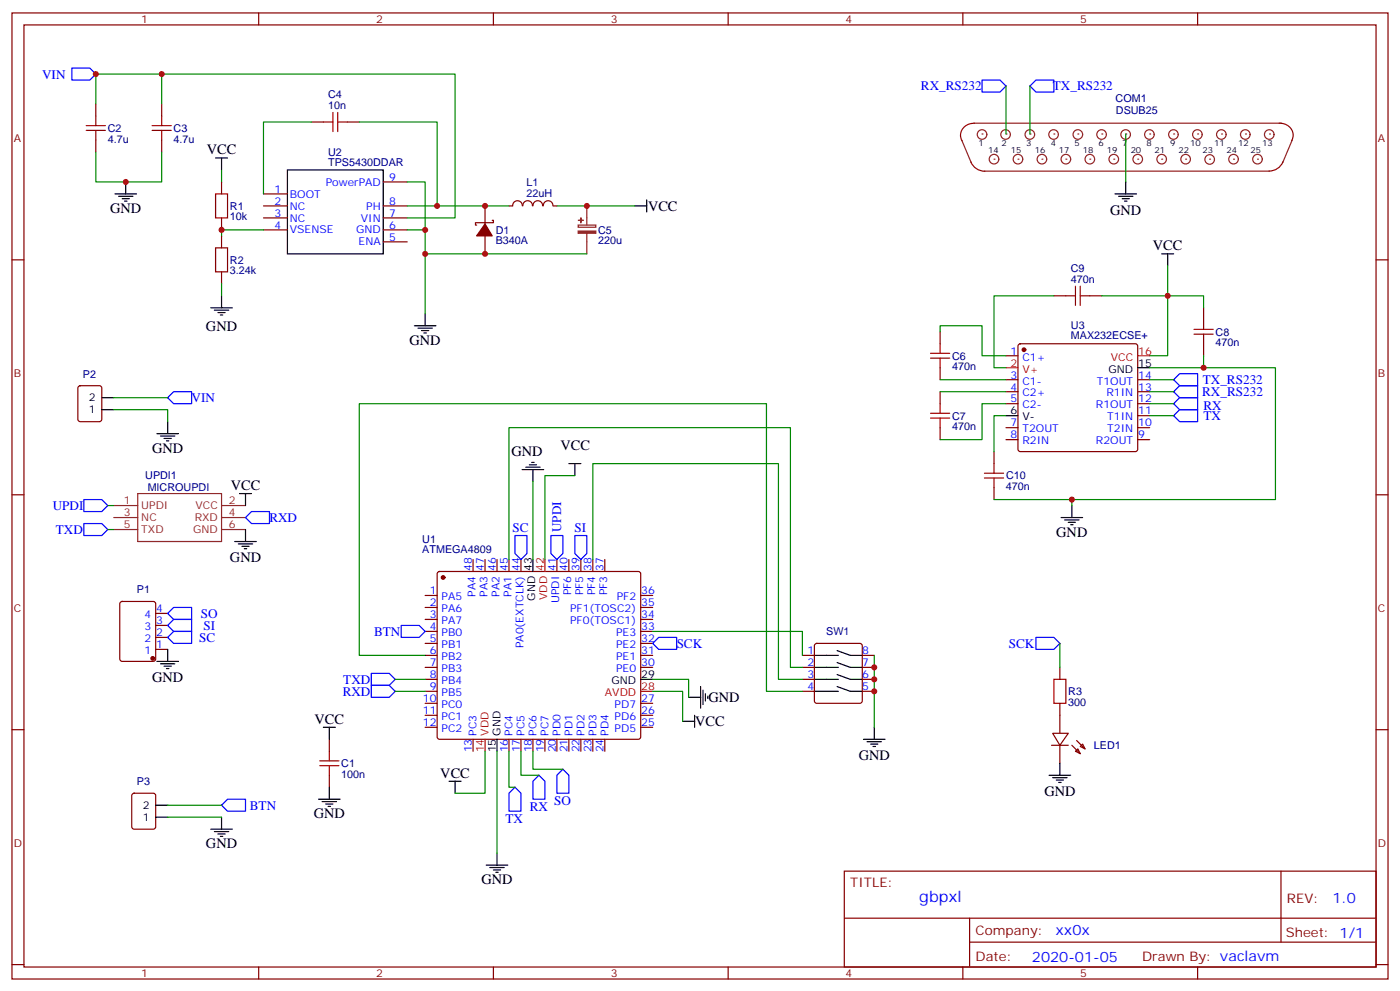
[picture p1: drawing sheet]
<svg xmlns="http://www.w3.org/2000/svg" width="412mm" height="292mm" viewBox="0 0 412 292" stroke-linecap="round" stroke-linejoin="round" font-family="sans-serif">
<g fill="none" stroke="#870000" stroke-width=".35">
<path d="M3.5 3.8h405.4v284.3h-405.4zM7.1 7.3h398.2v277.3h-398.2zM76.2 3.8v3.5M145.3 3.8v3.5M214.5 3.8v3.5M283.6 3.8v3.5M352.8 3.8v3.5M28.2 30.6v3.5M47.6 30.6v3.5M91.7 35.9h3.5M102.3 35.9h3.5M28.2 41.2v3.5"/>
<path d="M47.6 41.2v3.5M65.3 53.6v3.5M77.6 57.1h7.1M112.9 53.6h7M3.5 76.5h3.6M65.3 64.1v3.6M65.3 69.4v3.6M77.6 60.6h7.1M77.6 64.1h7.1M77.6 67.7h7.1M112.9 60.6h7M112.9 64.1h7"/>
<path d="M112.9 67.7h7M112.9 71.2h7M142.9 60.6v5.3M142.9 69.4v5.3M145 64.8h.3v.7h-5.2v.8h.3M149.9 60.6h1.1M151 60.6a1.41 1.41 0 0 1 1.4-1.5 1.41 1.41 0 0 1 1.4 1.5M154 60.6a1.41 1.41 0 0 1 1.4-1.5 1.41 1.41 0 0 1 1.4 1.5M157 60.6a1.41 1.41 0 0 1 1.4-1.5 1.41 1.41 0 0 1 1.4 1.5M160.1 60.6a1.41 1.41 0 0 1 1.4-1.5 1.41 1.41 0 0 1 1.4 1.5M163 60.6h1M405.3 76.5h3.6"/>
<path d="M65.3 80v3.5M3.5 145.6h3.6M405.3 145.6h3.6M125.2 175.3h3.6M125.2 178.8h3.6M129 168.4l.5-.2h58.5l.5 .2 .2 .5v48l-.2 .5-.5 .2h-58.5l-.5-.2-.2-.5v-48zM139.3 164.7v3.5M142.9 164.7v3.5M146.4 164.7v3.5M149.9 164.7v3.5M153.5 164.7v3.5M164 164.7v3.5"/>
<path d="M167.6 164.7v3.5M171.1 164.7v3.5M174.6 164.7v3.5M178.2 164.7v3.5M188.7 175.3h3.6M188.7 178.8h3.6M125.2 182.3h3.6M125.2 185.8h3.6M125.2 189.4h3.6M125.2 192.9h3.6M125.2 196.4h3.6M125.2 200h3.6"/>
<path d="M188.7 182.3h3.6M188.7 185.8h3.6M188.7 189.4h3.6M188.7 192.9h3.6M188.7 196.4h3.6M3.5 214.8h3.6M97 217.6v3.5M125.2 203.5h3.6M125.2 207h3.6M125.2 210.5h3.6M125.2 214.1h3.6M139.3 217.6v3.5"/>
<path d="M149.9 217.6v3.5M153.5 217.6v3.5M157 217.6v3.5M160.5 217.6v3.5M164 217.6v3.5M167.6 217.6v3.5M171.1 217.6v3.5M174.6 217.6v3.5M178.2 217.6v3.5M188.7 207h3.6M188.7 210.5h3.6M188.7 214.1h3.6"/>
<path d="M405.3 214.8h3.6M97 228.2v3.5M248.7 256.4h156.6v28.2h-156.6zM377.3 256.4v20.9M248.7 270.2h156.5M285.6 277.3h119.6M285.6 270.2v14.2M3.5 283.9h3.6M76.2 284.6v3.5M145.3 284.6v3.5M214.5 284.6v3.5M283.6 284.6v3.5"/>
<path d="M352.8 284.6v3.5M405.3 283.9h3.6"/>
</g>
<g fill="#870000" stroke="#870000" stroke-width=".35">
<path d="M142.9 65.9l2.1 3.5h-4.6z"/>
<circle cx="130.5" cy="170" r=".53"/>
</g>
<path d="M160.5 164.7v3.5M142.9 217.6v3.5M188.7 203.5h3.6" fill="none" stroke="#f00" stroke-width=".35"/>
<path d="M84.7 50h28.2v24.7h-28.2zM157 164.7v3.5M188.7 200h3.6M146.4 217.6v3.5" fill="none" stroke="#000" stroke-width=".35"/>
<g fill="none" stroke="#a10000" stroke-width=".35">
<path d="M25.4 38.4h5.6M25.4 37h5.6M28.2 34.1v2.9M28.2 38.4v2.8M44.8 38.4h5.6M44.8 37h5.6M47.6 34.1v2.9M47.6 38.4v2.8M95.2 35.9h2.9M98.1 33.1v5.6M99.5 33.1v5.6M99.5 35.9h2.8"/>
<path d="M63.5 57.1h3.5v7h-3.5zM63.5 73h3.5v7h-3.5zM94.2 225.4h5.6M94.2 223.9h5.6M97 221.1v2.8M97 225.4v2.8"/>
</g>
<g fill="#8c2424" stroke="#8c2424" stroke-width=".35">
<path d="M170.3 68h5.2v.7h-5.2z"/>
<path d="M170.4 64.8l1.4 .1z"/>
<path d="M171.1 64.1v1.4z"/>
</g>
<g fill="none" stroke="#8c2424" stroke-width=".35">
<path d="M286.8 36.3h90.7M283.3 41.2l2.8 6.7M290 50.4h83.9M380.6 41.2l-2.8 6.7M170.3 66.3h5.2v.6h-5.2zM172.9 60.6v5.7M172.9 68.7v6"/>
<circle cx="289.3" cy="39.6" r="1.41"/>
<circle cx="296.2" cy="39.6" r="1.41"/>
<circle cx="303.4" cy="39.6" r="1.41"/>
<circle cx="310.4" cy="39.6" r="1.41"/>
<circle cx="317.5" cy="39.6" r="1.41"/>
<circle cx="324.5" cy="39.6" r="1.41"/>
<circle cx="331.6" cy="39.6" r="1.41"/>
<circle cx="338.6" cy="39.6" r="1.41"/>
<circle cx="345.7" cy="39.6" r="1.41"/>
<circle cx="352.7" cy="39.6" r="1.41"/>
<circle cx="359.8" cy="39.6" r="1.41"/>
<circle cx="366.8" cy="39.6" r="1.41"/>
<circle cx="373.9" cy="39.6" r="1.41"/>
<circle cx="292.8" cy="46.8" r="1.41"/>
<circle cx="299.9" cy="46.8" r="1.41"/>
<circle cx="306.9" cy="46.8" r="1.41"/>
<circle cx="314" cy="46.8" r="1.41"/>
<circle cx="321" cy="46.8" r="1.41"/>
<circle cx="328.1" cy="46.8" r="1.41"/>
<circle cx="335.1" cy="46.8" r="1.41"/>
<circle cx="342.2" cy="46.8" r="1.41"/>
<circle cx="349.2" cy="46.8" r="1.41"/>
<circle cx="356.3" cy="46.9" r="1.41"/>
<circle cx="363.4" cy="46.8" r="1.41"/>
<circle cx="370.4" cy="46.8" r="1.41"/>
</g>
<path d="M287.1 36.3a3.6 3.6 0 0 0-3.7 5.1M376.8 36.3a3.6 3.6 0 0 1 3.7 5.1M286 47.6a4.4 4.4 0 0 0 4.1 2.8M377.9 47.6a4.4 4.4 0 0 1-4.1 2.7" fill="none" stroke="#900" stroke-width=".35"/>
<g fill="#8c2424">
<circle cx="359.8" cy="39.4" r=".18"/>
<circle cx="352.8" cy="39.4" r=".18"/>
<circle cx="373.9" cy="39.4" r=".18"/>
<circle cx="366.9" cy="39.4" r=".18"/>
<circle cx="299.9" cy="46.8" r=".18"/>
<circle cx="292.8" cy="46.8" r=".18"/>
<circle cx="314" cy="46.8" r=".18"/>
<circle cx="306.9" cy="46.8" r=".18"/>
<circle cx="328.1" cy="46.8" r=".18"/>
<circle cx="321" cy="46.8" r=".18"/>
<circle cx="342.2" cy="46.8" r=".18"/>
<circle cx="335.1" cy="46.8" r=".18"/>
<circle cx="356.3" cy="46.8" r=".18"/>
<circle cx="349.3" cy="46.8" r=".18"/>
<circle cx="370.4" cy="46.8" r=".18"/>
<circle cx="363.4" cy="46.8" r=".18"/>
<circle cx="345.7" cy="39.4" r=".18"/>
<circle cx="331.6" cy="39.4" r=".18"/>
<circle cx="317.5" cy="39.4" r=".18"/>
<circle cx="303.4" cy="39.4" r=".18"/>
<circle cx="289.3" cy="39.4" r=".18"/>
<circle cx="296.3" cy="39.4" r=".18"/>
<circle cx="310.4" cy="39.4" r=".18"/>
<circle cx="324.6" cy="39.4" r=".18"/>
<circle cx="338.7" cy="39.4" r=".18"/>
</g>
<g fill="none" stroke="#870000" stroke-width=".35">
<path d="M276.9 97.6v3.6M310.4 87.1h3.6M321 87.1h3.6M354.5 90.6v3.5M23.2 113.7l.4-.2h5.7l.6 .5 .1 9.4-.5 .7h-5.9l-.6-.5-.1-9.4zM276.9 108.2v3.6M276.9 115.3v3.5M296.3 104.7h3.6M296.3 111.8h3.6M296.3 115.3h3.6M296.3 118.8h3.6M300.1 101.4l.5-.2h33.8l.5 .2 .2 .5v30.3l-.2 .5-.5 .2h-33.8l-.5-.2-.2-.5v-30.3z"/>
<path d="M335.1 111.8h3.6M335.1 115.3h3.6M335.1 118.8h3.6M354.5 101.2v3.5M276.9 125.9v3.5M292.8 132.9v3.6M296.3 125.9h3.6M296.3 129.4h3.6M335.1 125.9h3.6M335.1 129.4h3.6M335.1 122.3h3.6M292.8 143.5v3.5"/>
<path d="M35.5 177.2l.5-.2h9.2l.6 .5 .1 16.5-.5 .6-9.4 .1-.7-.5v-16.5zM45.9 191.1h3.5M45.9 187.6h3.5M45.9 184.1h3.5M45.9 180.6h3.5M236.4 200h3.5M236.4 196.4h3.5M236.4 192.9h3.5M240.1 189.6l.5-.2h12.7l.5 .2 .2 .5v16.2l-.2 .5-.5 .2h-12.7l-.5-.2-.2-.5v-16.2zM254 200h3.5M254 196.4h3.5M254 192.9h3.5"/>
<path d="M312.2 196.4v3.6M236.4 203.5h3.5M254 203.5h3.5M309.7 219.4h5M310.1 215.8h4.6l-2.5 3.6zM312.2 207v8.8M312.2 219.4v5.2M315.7 219.4l2.5 2.4M317.1 217.9l2.5 2.5M318.2 219.7l.7-.7 .7 1.4zM39 233.7l.5-.2h5.7l.6 .4 .1 9.4-.5 .7-5.9 .1-.6-.5-.1-9.4zM316.8 221.1l.7-.7 .7 1.4z"/>
</g>
<g fill="#870000" stroke="#870000" stroke-width=".35">
<circle cx="301.6" cy="102.9" r=".53"/>
<circle cx="45" cy="193.8" r=".53"/>
</g>
<path d="M296.3 108.2h3.6M335.1 104.7h3.6" fill="none" stroke="#f00" stroke-width=".35"/>
<g fill="none" stroke="#000" stroke-width=".35">
<path d="M33.9 57.1h6.3M34.9 57.8h4.3M36 58.5h2.1M36.7 59.2h.7M37 53.6v3.5M63.5 46.5h3.5M65.3 46.5v3.5M190.5 58.8v3.6M328.4 57.1h6.4M329.5 57.8h4.2M330.6 58.5h2.1M331.3 59.2h.7"/>
<path d="M331.6 53.6v3.5M187 60.6h3.5M342.2 74.7h3.5M344 74.7v3.5M62.1 90.6h6.3M63.1 91.3h4.3M64.2 92h2.1M64.9 92.7h.7M65.3 87.1v3.5M122.1 95.9h6.3M123.1 96.6h4.3M124.2 97.3h2.1"/>
<path d="M124.9 98h.7M125.2 92.4v3.5M30 117.1h3.5M335.1 108.2h3.6M30 120.6h3.5M46.2 127.6h6.4M47.3 128.3h4.2M48.3 129h2.1M49 129.8h.7M49.4 124.1v3.5M153.8 138.2h6.4M154.9 137.5h4.2"/>
<path d="M155.9 136.8h2.1M156.6 136.1h.7M157 138.2v3.5M167.6 136.5h3.5M169.3 136.5v3.5M296.3 122.3h3.6M69.1 159.4h6.4M70.6 145.3h3.5M72.3 145.3v3.5M72.3 155.9v3.5M312.6 152.3h6.3M313.6 153h4.3"/>
<path d="M314.7 153.7h2.1M315.4 154.4h.7M315.7 148.8v3.5M70.2 160.1h4.2M71.3 160.8h2.1M72 161.5h.7M46.2 194.7h6.4M47.3 195.4h4.2M48.3 196.1h2.1M49 196.8h.7M49.4 191.1v3.6M239.9 192.9h7"/>
<path d="M239.9 196.4h7M239.9 200h7M246.6 191.5l3.9 1.4h3.5M246.6 195l3.9 1.4h3.5M246.6 198.5l3.9 1.5h3.5M95.2 214.1h3.6M97 214.1v3.5M201.1 212.3h3.5M202.8 205.2h3.6M204.6 210.5v3.6M206.4 202.1v6.3M207.1 203.1v4.3"/>
<path d="M207.8 204.2v2.1M208.5 204.9v.7M239.9 203.5h7M246.6 202.1l3.9 1.4h3.5M254.4 217.6h6.3M255.4 218.3h4.2M256.5 219h2.1M257.2 219.7h.7M257.5 214.1v3.5M45.9 237h3.5M93.8 235.2h6.4M94.9 235.9h4.2"/>
<path d="M96 236.6h2.1M96.7 237.3h.7M97 231.7v3.5M132.3 229.9h3.5M134.1 229.9v3.6M309 228.2h6.4M310.1 228.9h4.2M311.1 229.6h2.2M311.9 230.3h.7M312.2 224.6v3.6M45.9 240.5h3.5M62.1 244.1h6.3"/>
<path d="M63.1 244.8h4.3M64.2 245.5h2.1M64.9 246.2h.7M65.3 240.5v3.6M143.2 254.6h6.4M144.3 255.3h4.2M145.3 256h2.2M146 256.8h.8M146.4 251.1v3.5"/>
</g>
<g fill="none" stroke="#a10000" stroke-width=".35">
<path d="M314 87.1h2.8M316.8 84.2v5.7M318.2 87.1h2.8M318.2 84.2v5.7M351.7 96.9h5.7M351.7 98.4h5.7M354.5 94.1v2.8M354.5 98.4v2.8M274.1 104h5.7M274.1 105.4h5.7M276.9 101.2v2.8M276.9 105.4v2.8"/>
<path d="M276.9 118.8v2.8M274.1 121.6h5.7M274.1 123h5.7M276.9 123v2.9M290 139.3h5.6M292.8 136.5v2.8M290 140.7h5.6M292.8 140.7v2.8M310.4 200h3.6v7h-3.6z"/>
</g>
<path d="M33.5 148.8h7.1M33.5 152.3h7.1M33.5 155.9h7.1M40.6 145.3h24.7v14.1h-24.7zM65.3 148.8h7M65.3 152.3h7M65.3 155.9h7" fill="none" stroke="#8c2424" stroke-width=".35"/>
<g fill="none" stroke="#00f" stroke-width=".35">
<path d="M21.2 20h5.3l1.7 1.8-1.7 1.8h-5.3zM289.3 23.6h5.3l1.7 1.7-1.7 1.8h-5.3zM303.4 25.3l1.8-1.7h5.2v3.5h-5.2zM51.2 115.3h5.2v3.5h-5.2l-1.8-1.7zM345.7 111.8l1.8-1.8h5.3v3.5h-5.3zM345.7 115.3l1.8-1.8h5.3v3.6h-5.3zM345.7 118.8l1.8-1.7h5.3v3.5h-5.3zM345.7 122.3l1.8-1.7h5.3v3.5h-5.3zM24.7 147h5.3l1.7 1.8-1.7 1.8h-5.3zM24.7 154.1h5.3l1.7 1.8-1.7 1.7h-5.3zM72.3 152.3l1.8-1.7h5.3v3.5h-5.3zM151.7 157.6h3.5v5.3l-1.7 1.8-1.8-1.8z"/>
<path d="M162.3 157.6h3.5v5.3l-1.8 1.8-1.7-1.8zM169.3 157.6h3.6v5.3l-1.8 1.8-1.8-1.8zM49.4 180.6l1.8-1.8h5.2v3.5h-5.2zM49.4 184.1l1.8-1.8h5.2v3.5h-5.2zM49.4 187.6l1.8-1.8h5.2v3.6h-5.2zM109.4 198.2h5.3l1.7 1.8-1.7 1.7h-5.3zM118.2 184.1h5.3l1.7 1.7-1.7 1.8h-5.3zM192.3 189.4l1.7-1.8h5.3v3.5h-5.3zM305.2 187.6h5.2l1.8 1.8-1.8 1.7h-5.2zM109.4 201.7h5.3l1.7 1.8-1.7 1.7h-5.3zM65.3 237l1.7-1.8h5.3v3.6h-5.3zM151.7 231.7l1.8 1.8v5.3h-3.6v-5.3z"/>
<path d="M158.7 228.2l1.8 1.7v5.3h-3.5v-5.3zM165.8 226.4l1.8 1.8v5.3h-3.6v-5.3z"/>
</g>
<g fill="none" stroke="#008700" stroke-width=".35">
<path d="M28.2 30.6v-8.8h105.9v42.3h-14.2M47.6 21.8v8.8M91.7 35.9h-14.1v21.2M105.8 35.9h23v24.7h-8.9M296.3 25.3v14.1M303.4 25.3v14.1M331.6 39.4v14.2M28.2 44.7v8.9h19.4v-8.9M65.3 50v3.6M119.9 53.6h5.3v38.8M77.6 67.7h-12.3v1.7M119.9 67.7h5.3"/>
<path d="M125.2 74.7h47.7M128.8 60.6h21.1M164 60.6h23M344 78.2v26.5h-5.3M65.3 83.5v3.6M276.9 97.6v-1.7h12.4v8.8h7M310.4 87.1h-17.6v21.1h3.5M324.6 87.1h29.9v3.5M33.5 117.1h15.9M276.9 111.8h19.4M276.9 115.3h19.4M296.3 118.8h-7v10.6h-12.4"/>
<path d="M338.7 111.8h7M338.7 115.3h7M338.7 118.8h7M354.5 104.7v3.5h-15.8M354.5 108.2h21.2v38.8h-60M33.5 120.6h15.9v3.5M169.3 140h-8.8v24.7M296.3 122.3h-3.5v10.6M338.7 122.3h7M31.7 148.8h1.8M31.7 155.9h1.8M157 141.7v23"/>
<path d="M292.8 147h22.9v1.8M149.9 164.7v-38.8h82.9v70.5h3.6M174.6 164.7v-28.2h54.7v63.5h7.1M116.4 200h8.8M125.2 192.9h-19.4v-74.1h120v84.7h10.6M192.3 200h10.5v5.2M192.3 185.8h44.1v7.1M257.5 192.9v21.2M312.2 189.4v7M116.4 203.5h8.8M192.3 203.5h8.8v8.8M49.4 237h15.9"/>
<path d="M142.9 221.1v12.4h-8.8M146.4 221.1v30M149.9 221.1v10.6h1.8M153.5 221.1v7.1h5.2M157 221.1v5.3h8.8M49.4 240.5h15.9"/>
</g>
<g fill="#c00">
<circle cx="172.9" cy="60.6" r=".88"/>
<circle cx="125.2" cy="74.7" r=".88"/>
<circle cx="142.9" cy="74.7" r=".88"/>
<circle cx="125.2" cy="67.7" r=".88"/>
<circle cx="28.2" cy="21.8" r=".88"/>
<circle cx="47.6" cy="21.8" r=".88"/>
<circle cx="37" cy="53.6" r=".88"/>
<circle cx="142.9" cy="60.6" r=".88"/>
<circle cx="128.8" cy="60.6" r=".88"/>
<circle cx="65.3" cy="67.7" r=".88"/>
<circle cx="344" cy="87.1" r=".88"/>
<circle cx="315.7" cy="147" r=".88"/>
<circle cx="354.5" cy="108.2" r=".88"/>
<circle cx="257.5" cy="196.4" r=".88"/>
<circle cx="257.5" cy="200" r=".88"/>
<circle cx="257.5" cy="203.5" r=".88"/>
</g>
<text font-size="4.6" fill="#00f" x="270.8" y="265.4">gbpxl</text>
<g font-size="4.2">
<text x="60.9" y="45.4">VCC</text>
<text x="32.5" y="62.7">GND</text>
<text x="190.9" y="62">VCC</text>
<text x="327" y="63.2">GND</text>
<text x="339.6" y="73.7">VCC</text>
<text x="60.7" y="97.3">GND</text>
<text x="120.6" y="101.5">GND</text>
<text x="44.8" y="133.3">GND</text>
<text x="150.6" y="134.3">GND</text>
<text x="165.1" y="132.6">VCC</text>
<text x="68" y="144.2">VCC</text>
<text x="311.1" y="158">GND</text>
<text x="67.7" y="165.4">GND</text>
<text x="44.8" y="200.7">GND</text>
<text x="208.7" y="206.7">GND</text>
<text x="92.7" y="213">VCC</text>
<text x="204.8" y="213.7">VCC</text>
<text x="252.9" y="223.7">GND</text>
<text x="129.7" y="228.9">VCC</text>
<text x="307.6" y="234.2">GND</text>
<text x="92.4" y="240.9">GND</text>
<text x="60.7" y="249.7">GND</text>
<text x="141.8" y="260.3">GND</text>
</g>
<g font-size="4.2" fill="#00f">
<text x="392.5" y="265.7">1.0</text>
<text x="310.9" y="275.2">xx0x</text>
<text x="304" y="283">2020-01-05</text>
</g>
<g font-size="3.9" fill="#00f">
<text x="12.4" y="23.1">VIN</text>
<text x="271.3" y="26.6">RX_RS232</text>
<text x="310.1" y="26.6">TX_RS232</text>
<text x="354.3" y="113">TX_RS232</text>
<text x="56.4" y="118.3">VIN</text>
<text x="354.1" y="116.6">RX_RS232</text>
<text x="354.5" y="120.6">RX</text>
<text x="354.5" y="123.6">TX</text>
<text x="15.5" y="150.1">UPDI</text>
<text x="79.3" y="153.6">RXD</text>
<text x="16.5" y="157.1">TXD</text>
<text x="151" y="156.6">SC</text>
<text x="165.3" y="156.6" transform="rotate(-90 165.3 156.6)">UPDI</text>
<text x="169.3" y="156.6">SI</text>
<text x="59.2" y="181.9">SO</text>
<text x="59.9" y="185.4">SI</text>
<text x="58.6" y="188.9">SC</text>
<text x="110.2" y="187.1">BTN</text>
<text x="199.3" y="190.6">SCK</text>
<text x="297.2" y="190.7">SCK</text>
<text x="101.1" y="201.2">TXD</text>
<text x="100.9" y="204.7">RXD</text>
<text x="73.6" y="238.3">BTN</text>
<text x="156.1" y="238.8">RX</text>
<text x="163.2" y="237.1">SO</text>
<text x="148.9" y="242.3">TX</text>
</g>
<g font-size="3.9" fill="#800">
<text x="250.5" y="261">TITLE:</text>
<text x="379.1" y="265.7">REV:</text>
<text x="287.4" y="275.2">Company:</text>
<text x="378.7" y="275.8">Sheet: 1/1</text>
<text x="287.4" y="282.9">Date:</text>
<text x="336.4" y="282.9">Drawn By: vaclavm</text>
</g>
<g font-size="3.2" fill="#800">
<text x="41.6" y="6.8">1</text>
<text x="110.8" y="6.8">2</text>
<text x="179.9" y="6.8">3</text>
<text x="249.1" y="6.8">4</text>
<text x="318.2" y="6.8">5</text>
<text x="4.1" y="41.9">A</text>
<text x="405.9" y="41.9">A</text>
<text x="4.1" y="111.1">B</text>
<text x="405.9" y="111.1">B</text>
<text x="4.1" y="180.2">C</text>
<text x="405.9" y="180.2">C</text>
<text x="4.1" y="249.3">D</text>
<text x="405.9" y="249.3">D</text>
<text x="41.6" y="287.6">1</text>
<text x="110.8" y="287.6">2</text>
<text x="179.9" y="287.6">3</text>
<text x="249.1" y="287.6">4</text>
<text x="318.2" y="287.6">5</text>
</g>
<g font-size="3.2" fill="#000080">
<text x="96.7" y="29">C4</text>
<text x="328.6" y="30">COM1</text>
<text x="96.7" y="32">10n</text>
<text x="328.7" y="33.5">DSUB25</text>
<text x="31.7" y="42">4.7u</text>
<text x="31.7" y="38.8">C2</text>
<text x="51.2" y="42">4.7u</text>
<text x="51.2" y="38.8">C3</text>
<text x="96.7" y="45.9">U2</text>
<text x="96.7" y="49">TPS5430DDAR</text>
<text x="155.1" y="58">22uH</text>
<text x="155.1" y="54.8">L1</text>
<text x="67.7" y="64.9">10k</text>
<text x="67.7" y="61.8">R1</text>
<text x="146" y="71.9">B340A</text>
<text x="146.1" y="68.9">D1</text>
<text x="176.2" y="71.9">220u</text>
<text x="176.2" y="68.9">C5</text>
<text x="67.7" y="77.7">R2</text>
<text x="67.7" y="80.8">3.24k</text>
<text x="315.4" y="83.2">470n</text>
<text x="315.4" y="80">C9</text>
<text x="315.5" y="99.9">MAX232ECSE+</text>
<text x="315.5" y="96.9">U3</text>
<text x="358.1" y="101.9">470n</text>
<text x="358.1" y="98.8">C8</text>
<text x="280.5" y="105.8">C6</text>
<text x="24.4" y="111.1">P2</text>
<text x="280.5" y="109">470n</text>
<text x="280.5" y="123.5">C7</text>
<text x="280.5" y="126.6">470n</text>
<text x="42.8" y="141.1">UPDI1</text>
<text x="296.3" y="141.1">C10</text>
<text x="43.5" y="144.7">MICROUPDI</text>
<text x="296.3" y="144.3">470n</text>
<text x="124.4" y="159.8">U1</text>
<text x="124.4" y="162.8">ATMEGA4809</text>
<text x="40.3" y="174.6">P1</text>
<text x="243.4" y="187">SW1</text>
<text x="314.7" y="207.8">300</text>
<text x="314.7" y="204.7">R3</text>
<text x="322.2" y="220.6">LED1</text>
<text x="100.5" y="225.8">C1</text>
<text x="40.3" y="231.1">P3</text>
<text x="100.5" y="228.9">100n</text>
</g>
<g font-size="3.2" fill="#00f">
<text x="114.7" y="53.2">9</text>
<text x="80.9" y="56.7">1</text>
<text x="85.4" y="58.1">BOOT</text>
<text x="96" y="54.6">PowerPAD</text>
<text x="80.9" y="60.3">2</text>
<text x="80.9" y="63.8">3</text>
<text x="85.4" y="61.7">NC</text>
<text x="85.4" y="65.2">NC</text>
<text x="106.3" y="65.2">VIN</text>
<text x="107.9" y="61.7">PH</text>
<text x="114.7" y="63.8">7</text>
<text x="114.7" y="60.3">8</text>
<text x="80.9" y="67.3">4</text>
<text x="85.4" y="68.7">VSENSE</text>
<text x="104.9" y="68.7">GND</text>
<text x="114.7" y="70.8">5</text>
<text x="114.7" y="67.3">6</text>
<text x="105.6" y="72.2">ENA</text>
<text x="297.7" y="104.4">1</text>
<text x="301.2" y="106.1">C1+</text>
<text x="297.7" y="111.4">3</text>
<text x="301.2" y="113.2">C1-</text>
<text x="323.1" y="113.2">T1OUT</text>
<text x="335.3" y="111.4">14</text>
<text x="297.7" y="114.9">4</text>
<text x="297.7" y="118.5">5</text>
<text x="301.2" y="116.7">C2+</text>
<text x="325.9" y="116.7">R1IN</text>
<text x="335.3" y="118.5">12</text>
<text x="335.3" y="114.9">13</text>
<text x="297.7" y="125.5">7</text>
<text x="301.2" y="120.2">C2-</text>
<text x="322.8" y="120.2">R1OUT</text>
<text x="326.2" y="123.8">T1IN</text>
<text x="335.3" y="125.5">10</text>
<text x="335.3" y="122">11</text>
<text x="297.7" y="129">8</text>
<text x="301.2" y="127.3">T2OUT</text>
<text x="301.2" y="130.8">R2IN</text>
<text x="322.8" y="130.8">R2OUT</text>
<text x="326.2" y="127.3">T2IN</text>
<text x="335.3" y="129">9</text>
<text x="139" y="168" transform="rotate(-90 139 168)">48</text>
<text x="142.5" y="168" transform="rotate(-90 142.5 168)">47</text>
<text x="146" y="168" transform="rotate(-90 146 168)">46</text>
<text x="149.6" y="168" transform="rotate(-90 149.6 168)">45</text>
<text x="153.1" y="168" transform="rotate(-90 153.1 168)">44</text>
<text x="163.7" y="168" transform="rotate(-90 163.7 168)">41</text>
<text x="167.2" y="168" transform="rotate(-90 167.2 168)">40</text>
<text x="170.7" y="168" transform="rotate(-90 170.7 168)">39</text>
<text x="174.3" y="168" transform="rotate(-90 174.3 168)">38</text>
<text x="177.8" y="168" transform="rotate(-90 177.8 168)">37</text>
<text x="126.6" y="174.9">1</text>
<text x="126.6" y="178.4">2</text>
<text x="130.1" y="176.7">PA5</text>
<text x="140.1" y="175.6" transform="rotate(-90 140.1 175.6)">PA4</text>
<text x="143.6" y="175.6" transform="rotate(-90 143.6 175.6)">PA3</text>
<text x="147.1" y="175.6" transform="rotate(-90 147.1 175.6)">PA2</text>
<text x="150.6" y="175.6" transform="rotate(-90 150.6 175.6)">PA1</text>
<text x="164.7" y="177.5" transform="rotate(-90 164.7 177.5)">UPDI</text>
<text x="168.3" y="175.3" transform="rotate(-90 168.3 175.3)">PF6</text>
<text x="171.8" y="175.3" transform="rotate(-90 171.8 175.3)">PF5</text>
<text x="175.3" y="175.3" transform="rotate(-90 175.3 175.3)">PF4</text>
<text x="178.9" y="175.3" transform="rotate(-90 178.9 175.3)">PF3</text>
<text x="181.7" y="176.7">PF2</text>
<text x="188.9" y="174.9">36</text>
<text x="188.9" y="178.4">35</text>
<text x="42.5" y="185.5">3</text>
<text x="42.5" y="182">4</text>
<text x="46" y="183.7">3</text>
<text x="46" y="180.2">4</text>
<text x="126.6" y="182">3</text>
<text x="126.6" y="185.5">4</text>
<text x="130.1" y="180.2">PA6</text>
<text x="130.1" y="183.7">PA7</text>
<text x="167.9" y="180.2">PF1(TOSC2)</text>
<text x="167.9" y="183.7">PF0(TOSC1)</text>
<text x="188.9" y="182">34</text>
<text x="188.9" y="185.5">33</text>
<text x="42.5" y="189">2</text>
<text x="46" y="190.8">1</text>
<text x="46" y="187.3">2</text>
<text x="126.6" y="189">5</text>
<text x="130.1" y="187.3">PB0</text>
<text x="130.1" y="190.8">PB1</text>
<text x="154.2" y="190.8" transform="rotate(-90 154.2 190.8)">PA0(EXTCLK)</text>
<text x="181.5" y="187.3">PE3</text>
<text x="181.5" y="190.8">PE2</text>
<text x="188.9" y="189">32</text>
<text x="42.5" y="192.5">1</text>
<text x="126.6" y="192.5">6</text>
<text x="126.6" y="196.1">7</text>
<text x="130.1" y="194.3">PB2</text>
<text x="130.1" y="197.8">PB3</text>
<text x="181.5" y="194.3">PE1</text>
<text x="181.5" y="197.8">PE0</text>
<text x="188.9" y="192.5">31</text>
<text x="188.9" y="196.1">30</text>
<text x="237.9" y="196.1">2</text>
<text x="237.9" y="192.5">1</text>
<text x="254" y="196.1">7</text>
<text x="254" y="192.5">8</text>
<text x="126.6" y="199.6">8</text>
<text x="126.6" y="203.1">9</text>
<text x="130.1" y="201.4">PB4</text>
<text x="237.9" y="199.6">3</text>
<text x="237.9" y="203.1">4</text>
<text x="254" y="203.1">5</text>
<text x="254" y="199.6">6</text>
<text x="124.6" y="206.7">10</text>
<text x="130.1" y="204.9">PB5</text>
<text x="130.1" y="208.4">PC0</text>
<text x="181.1" y="208.4">PD7</text>
<text x="188.9" y="206.7">27</text>
<text x="124.6" y="210.2">11</text>
<text x="124.6" y="213.7">12</text>
<text x="130.1" y="211.9">PC1</text>
<text x="130.1" y="215.5">PC2</text>
<text x="181.1" y="211.9">PD6</text>
<text x="181.1" y="215.5">PD5</text>
<text x="188.9" y="210.2">26</text>
<text x="188.9" y="213.7">25</text>
<text x="139" y="221.4" transform="rotate(-90 139 221.4)">13</text>
<text x="140.4" y="216.5" transform="rotate(-90 140.4 216.5)">PC3</text>
<text x="149.6" y="221.4" transform="rotate(-90 149.6 221.4)">16</text>
<text x="151" y="216.5" transform="rotate(-90 151 216.5)">PC4</text>
<text x="153.1" y="221.4" transform="rotate(-90 153.1 221.4)">17</text>
<text x="154.5" y="216.5" transform="rotate(-90 154.5 216.5)">PC5</text>
<text x="156.6" y="221.4" transform="rotate(-90 156.6 221.4)">18</text>
<text x="158" y="216.5" transform="rotate(-90 158 216.5)">PC6</text>
<text x="160.2" y="221.4" transform="rotate(-90 160.2 221.4)">19</text>
<text x="161.6" y="216.5" transform="rotate(-90 161.6 216.5)">PC7</text>
<text x="163.7" y="221.4" transform="rotate(-90 163.7 221.4)">20</text>
<text x="165.1" y="216.5" transform="rotate(-90 165.1 216.5)">PD0</text>
<text x="167.2" y="221.4" transform="rotate(-90 167.2 221.4)">21</text>
<text x="168.6" y="216.5" transform="rotate(-90 168.6 216.5)">PD1</text>
<text x="170.7" y="221.4" transform="rotate(-90 170.7 221.4)">22</text>
<text x="172.2" y="216.5" transform="rotate(-90 172.2 216.5)">PD2</text>
<text x="174.3" y="221.4" transform="rotate(-90 174.3 221.4)">23</text>
<text x="175.7" y="216.5" transform="rotate(-90 175.7 216.5)">PD3</text>
<text x="177.8" y="221.4" transform="rotate(-90 177.8 221.4)">24</text>
<text x="179.2" y="216.5" transform="rotate(-90 179.2 216.5)">PD4</text>
</g>
<g font-size="3.2" fill="#f00">
<text x="297.7" y="107.9">2</text>
<text x="327.2" y="106.1">VCC</text>
<text x="335.3" y="104.4">16</text>
<text x="301.2" y="109.6">V+</text>
<text x="160.2" y="168" transform="rotate(-90 160.2 168)">42</text>
<text x="161.2" y="176.6" transform="rotate(-90 161.2 176.6)">VDD</text>
<text x="188.9" y="203.1">28</text>
<text x="178.2" y="204.9">AVDD</text>
<text x="142.5" y="221.4" transform="rotate(-90 142.5 221.4)">14</text>
<text x="143.9" y="216.5" transform="rotate(-90 143.9 216.5)">VDD</text>
</g>
<g font-size="3.2">
<text x="335.3" y="107.9">15</text>
<text x="326.6" y="109.6">GND</text>
<text x="26.2" y="118.1">2</text>
<text x="26.2" y="121.6">1</text>
<text x="297.7" y="122">6</text>
<text x="301.2" y="123.8">V-</text>
<text x="156.6" y="168" transform="rotate(-90 156.6 168)">43</text>
<text x="157.7" y="176.8" transform="rotate(-90 157.7 176.8)">GND</text>
<text x="180.1" y="201.4">GND</text>
<text x="188.9" y="199.6">29</text>
<text x="146" y="221.4" transform="rotate(-90 146 221.4)">15</text>
<text x="147.5" y="216.5" transform="rotate(-90 147.5 216.5)">GND</text>
<text x="42.1" y="238.1">2</text>
<text x="42.1" y="241.6">1</text>
</g>
<g font-size="3.2" fill="#8d2323">
<text x="36.4" y="148.4">1</text>
<text x="41.6" y="149.9">UPDI</text>
<text x="57.6" y="149.9">VCC</text>
<text x="67.4" y="148.4">2</text>
<text x="36.4" y="152">3</text>
<text x="36.4" y="155.5">5</text>
<text x="41.6" y="153.4">NC</text>
<text x="57.4" y="153.4">RXD</text>
<text x="67.4" y="155.5">6</text>
<text x="67.4" y="152">4</text>
<text x="41.6" y="156.9">TXD</text>
<text x="56.9" y="156.9">GND</text>
</g>
<g font-size="2.5">
<text x="288.2" y="42.9">1</text>
<text x="291.1" y="45.1">14</text>
<text x="295" y="42.9">2</text>
<text x="297.8" y="45.1">15</text>
<text x="302.3" y="42.9">3</text>
<text x="304.8" y="45.1">16</text>
<text x="309.5" y="42.9">4</text>
<text x="311.9" y="45.1">17</text>
<text x="316.5" y="42.9">5</text>
<text x="318.9" y="45.1">18</text>
<text x="323.6" y="42.9">6</text>
<text x="326" y="45.1">19</text>
<text x="330.5" y="42.9">7</text>
<text x="333.1" y="45.1">20</text>
<text x="337.7" y="42.9">8</text>
<text x="340.1" y="45.1">21</text>
<text x="344.7" y="42.9">9</text>
<text x="347.2" y="45.1">22</text>
<text x="350.6" y="42.9">10</text>
<text x="354.2" y="45.1">23</text>
<text x="357.7" y="42.9">11</text>
<text x="361.3" y="45.1">24</text>
<text x="364.7" y="42.9">12</text>
<text x="368.3" y="45.1">25</text>
<text x="371.8" y="42.9">13</text>
</g>
</svg>
